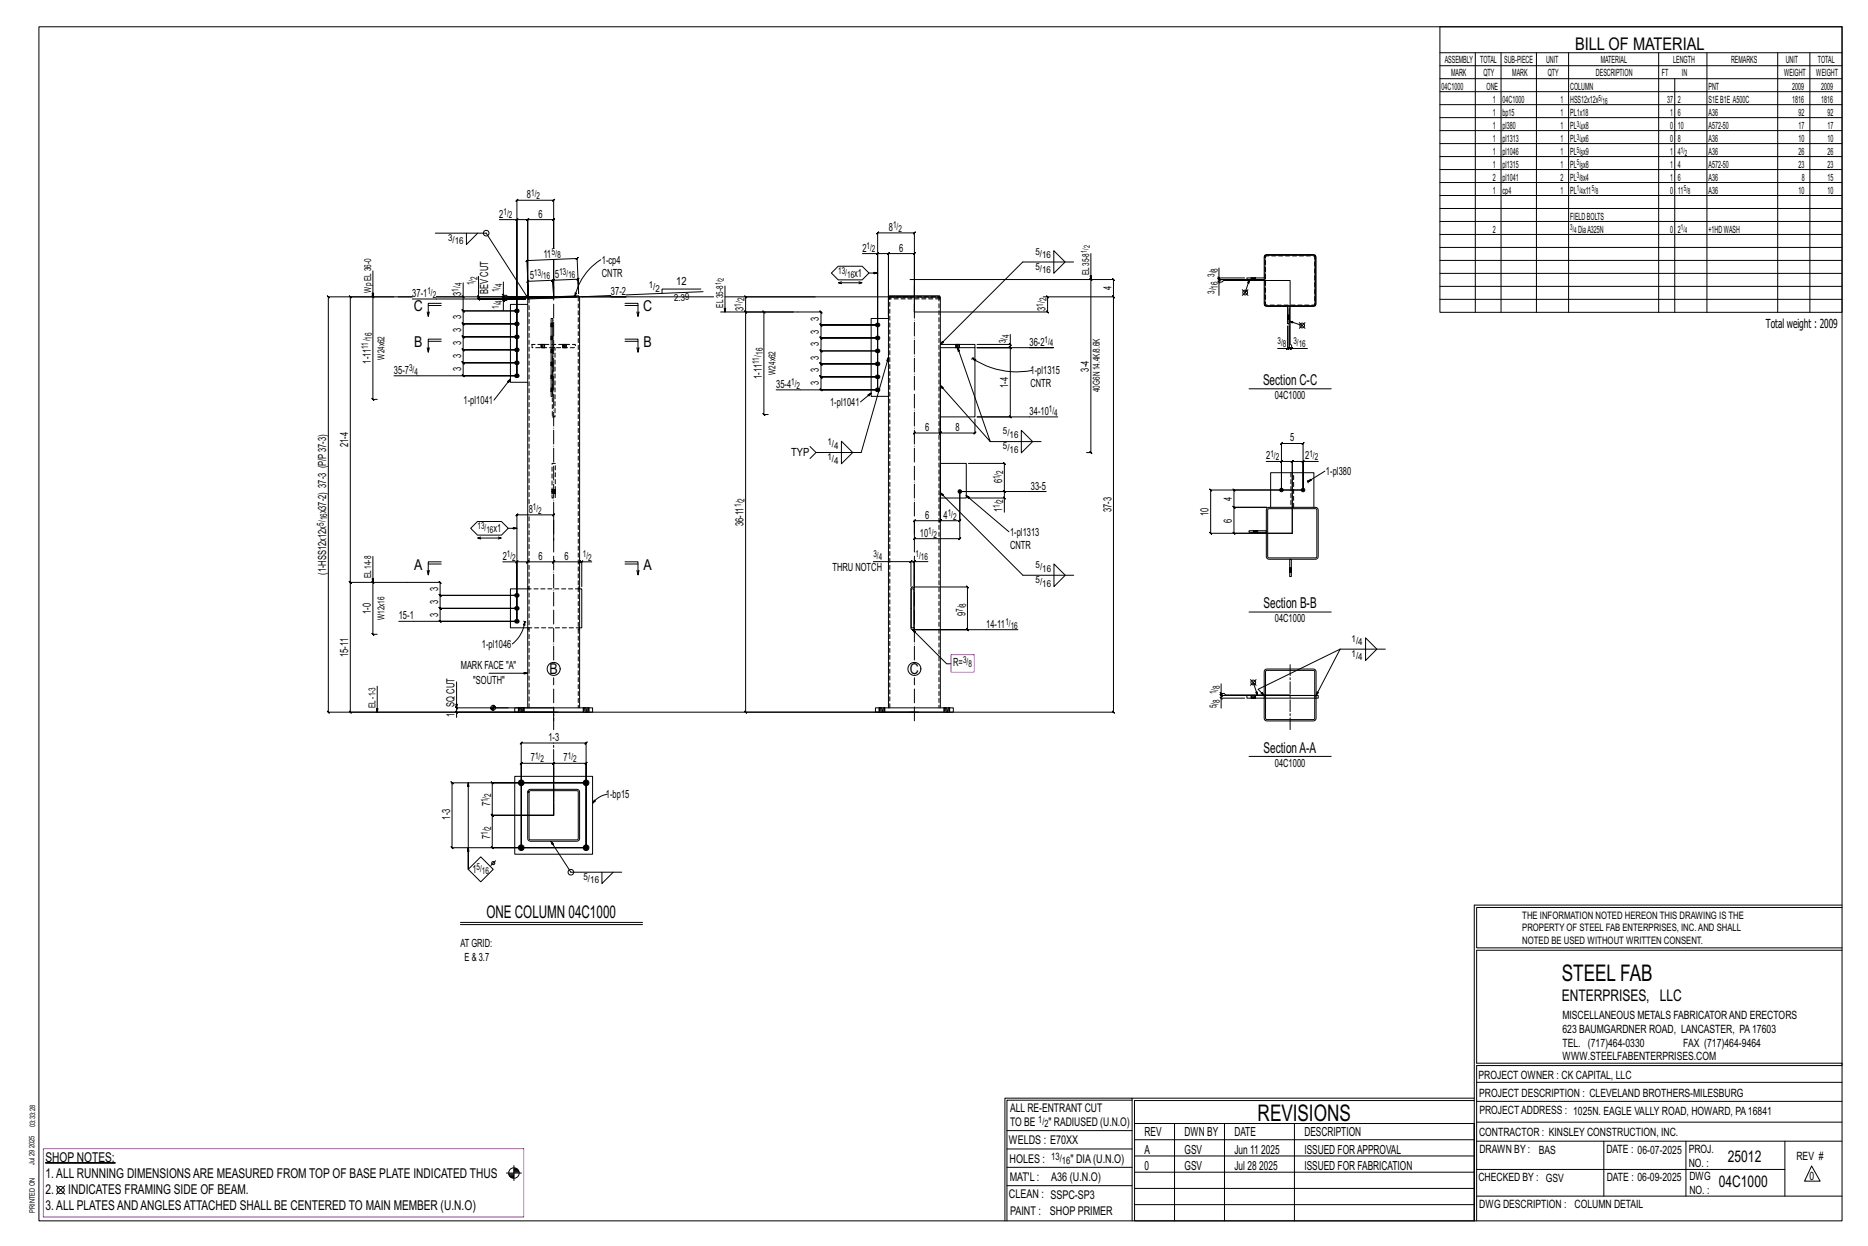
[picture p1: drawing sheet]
<svg xmlns="http://www.w3.org/2000/svg" width="914mm" height="610mm" viewBox="0 0 914 610" stroke-linecap="round" stroke-linejoin="round" font-family="sans-serif">
<g fill="#000" stroke="#000" stroke-width=".49">
<path d="M22 569h34z"/>
<circle cx="253" cy="152" r="1"/>
<circle cx="253" cy="158" r="1"/>
<circle cx="430" cy="159" r="1"/>
<circle cx="253" cy="177" r="1"/>
<circle cx="253" cy="165" r="1"/>
<circle cx="253" cy="171" r="1"/>
<circle cx="430" cy="178" r="1"/>
<circle cx="430" cy="172" r="1"/>
<circle cx="430" cy="165" r="1"/>
<circle cx="253" cy="184" r="1"/>
<circle cx="430" cy="184" r="1"/>
<circle cx="430" cy="191" r="1"/>
<circle cx="627" cy="240" r=".9"/>
<circle cx="638" cy="240" r=".9"/>
<circle cx="470" cy="240" r=".9"/>
<circle cx="253" cy="298" r="1"/>
<circle cx="253" cy="291" r="1"/>
<circle cx="253" cy="304" r="1"/>
<circle cx="255" cy="383" r="1.4"/>
<circle cx="287" cy="383" r="1.4"/>
<circle cx="255" cy="415" r="1.4"/>
<circle cx="287" cy="415" r="1.4"/>
</g>
<g fill="none" stroke="#000" stroke-width=".49">
<path d="M19 13h883v584h-883zM705 13h197v140h-197zM705 26h197M705 32h197M705 39h197M722 26v127M735 26v127M752 26v127M768 26v127M812 26v127M820 39v114M836 26v127"/>
<path d="M870 26v127M886 26v127M705 45h197M705 51h197M705 58h197M705 64h197M705 70h197M705 77h197M705 83h197M705 89h197M705 96h197M213 114h25l21 32-2-1h1l1 1 24-1"/>
<path d="M228 114v6l6-6M244 107h9v77v-86l1-1-1 1h18l1-1-1 1v23v-14h1l-1 1v-1h-13h1l-1 1v-1v38v-38h1l-1 1v-1h-5M253 107v1l1-1zM705 102h197M705 108h197M705 115h197M183 133v62h-1l1 1v-1h2M227 138v7h-13h135M234 135v10h48h-33l-1-1h-2v-6M258 127l25-1-1 1 1-1v18v-7v-1l-1 1h1h-12l-1 1 1-1v9v-9l-1 1 1-1-13 1 1-1-1 1 1 7-1-18-1 1zM294 127a29 29 0 0 0-13 18M355 140v13"/>
<path d="M410 130h12l3 4-3 3h-12l-3-3zM412 138h-2M420 138h2l-2 1M422 138h-12l2 1M422 124h8v67v-77h-1l1-1v1h18h-1l1-1v1v39v-29l-1 1 1-1h-13l-1 1 1-1v31v-31l-1 1 1-1h-5M425 134h5M430 124l-1 1zM445 137h100v-1l1 1h-1v8M516 123l5 5-5 6zM526 128h-25l-41 41 1-2 1 1-2 1h17v1h-17M533 136l1 1zM534 124v97h-1l1 1-2-1"/>
<path d="M596 135l1 1zM596 137l1 1zM597 131v5h12M597 136v1l-1-1 1 1h12M612 137l-2 6M612 136h.1M612 137h.1M615 136h.1M615 137h.1M618 137h-21l-1-1 1 1v1M619 136h-9v1h9M619 125h25v25h-25z"/>
<path d="M619 125h25v25h-24h-1zM644 125h.1M644 125v25M705 121h197M705 127h197M705 134h197M182 145l1 1zM193 145h-22l1 1-1-1v140M195 145h7h-41h-1l1 1v-1v203h-1l1 1v-1h287M209 153l1 2M210 149h6M216 148h-6v7v-2"/>
<path d="M226 145l1 1zM227 145v7h-1l1 1v-1h26h-26h-1l1 1v-1v6h-1l1 1v-1h26h-26h-1l1 1v-1v7l-1-1 1 1h26h-26l-1-1 1 1v6h-1l1 1v-1h26h-26h-1l1 1v-1v7l-1-1 1 1h26h-26l-1-1 1 1v6l-1-1 1 1h26h-60M234 145l1 1zM234 145v1l1 1-1-1h23h-55M246 147l1 1zM246 144l1 1zM246 144v2v-1l1 1h-1h25v-19v19h-25v-1l1 1h-1v1M257 146h-8l-1 1h-2v5M258 149h-8v38h8M270 156h1v38h-1zM281 145h.1M281 145h1"/>
<path d="M281 143h1l-1 2zM285 145h21h-7M299 145h-15M306 148h6v7l1-2M306 149h6M312 153v2M343 141h-19v3M344 143l-38 1M353 153h12M355 145h93M373 152l1 1zM374 153v50l-1-1 1 1h2"/>
<path d="M388 153h-23l-1-1 1 1v195h-1l1 1v-1h85M399 145h-34h-1l1 1v-1v8l-1-1 1 1h37l-1-1 1 1v6l-1-1 1 1h28h-28l-1-1 1 1v6h-1l1 1v-1h28h-28h-1l1 1v-1v7l-1-1 1 1h28h-28l-1-1 1 1v6h-1l1 1v-1h28h-28h-1l1 1v-1v6h-1l1 1v-1h28h-28h-1l1 1v-1v7l-1-1 1 1h28h-50M435 156h-9v38h9M435 145h25M511 145h2h-1l1 1v-1v8l-1-1 1 1h-65M513 145h32l1 1-1-1v203l1 1-1-1h-100M545 145l1 1zM597 145v-7h1l1-1h33v31v1v1h8M608 142l3 3M611 142l-3 3M630 154h.1M630 156h.1"/>
<path d="M630 159v11h-5M630 150v8h1v-8M631 159v11h1l-1 1v-1h-1M631 151v19v1l1-1h-1h1M631 157l6 2M631 154h.1M631 156h.1M636 158l3 3M639 158l-3 3M705 140h197M705 146h197M209 170l1 2"/>
<path d="M210 167h6M216 166h-6v6v-2M265 169h.1M265 170h.1M267 169h.1M267 170h.1M275 169h.1M275 170h.1M277 169h.1M277 170h.1M306 166h6v6l1-2M306 167h6"/>
<path d="M312 170v2M435 175l-13 46h-23l-2-3M460 171v84l1-1-1 1h-12v-1l-1 1h1v9h-1l1-1v1h22h-1l1-1v1v-24M468 169h.1M468 170h.1M469 170l16 46-25-27M470 169h.1M470 170h.1M476 175l2 1-1 1zM476 175a39 39 0 0 0 29 6M476 175v1M476 175h.1"/>
<path d="M477 170v34h-17M478 170h17h-1l1 1v-1v34l-1-1 1 1h-17h40M478 170h38h-12M494 168l1 1zM495 164v5h-17M495 169v1h-1l1 1v-1h-17M630 170v1l1-1zM632 170h1l-1 1zM250 185l-8 11M426 192l-5 5M611 190h41M412 216l5 5-5 6z"/>
<path d="M477 205v7l1-1-1 1h-17l1-1-1 1v-7v7l1-1-1 1h-12v-1l-1 1 1-1M485 216h25M500 211l5 5-5 6zM270 240h.1M272 240h.1M399 221l-2 3M460 228v27l1-1-1 1h10h-1l1-1v1v-15h42h-7M460 227h13v17h-13M474 227h18l-1-1 1 1v13h-1l1 1v-1h-22h22h-1l1 1v-1v4M592 239l1 1h45h-34v-1l1 1h-1v8l1 1-1-1h16h-16l1 1-1-1v13v-1l1 1h-1h29h-40l-1-1 1 1v-21zM620 226h7v14v-23l1-1-1 1h11h-1l1-1v1v23v-14h7M627 226l1-1z"/>
<path d="M627 226h6h-1l1-1v1v35M638 226h-5v-1l-1 1h1v35M638 225l-1 1zM640 235v1M640 236h.1M649 230l-9 6M230 258l4-3h11l4 3-4 4h-11zM249 258h4M270 241h.1M272 241h.1M460 241l41 40h25M473 242l21 18"/>
<path d="M474 244h18v7M491 243l1 1zM611 260h9h-9zM614 260h.1M616 260h.1M620 249h25v24h-25zM621 249h23v24h-23zM622 248v-17h21v17M183 272v38h-1l1 1v-1h2M209 279l1 2M210 276h6M216 275h-6v6v-2"/>
<path d="M235 263h-1M244 263h1l-1 1M245 263h-11l1 1M253 275l1-1zM253 275h5l1-1-1 1 1-1-1 1h13l1-1-1 1 1-1-1 1h13h-1l1-1v1h1M271 264v-12l1-1-1 1h-18l1-1-1 1v52v-29h-7M283 275l1-1zM285 275v-1l-1 1zM290 275h-5v12M306 275h6v6l1-2M306 276h6M312 279v2"/>
<path d="M428 275h18v12M446 275h2h-1l1-1v1v12v-12h-1l1-1v1M446 274l-1 1zM448 274l-1 1zM454 275h-6v9M516 276l5 5-5 6zM631 278h.1M631 280h.1M631 274h1v8h-1zM632 278h.1M632 280h.1M171 284l1 1z"/>
<path d="M182 284l1 1zM258 288h-8v19h8M284 288h1v19h-1M446 288h1v19h-1zM446 287h1l1 1v19a.8 .8 0 0 1-1 1 .8 .8 0 0 1-1-1zM448 287h26h-1l1 1v-1v21h-1l1 1v-1h-26h50M611 299h41M195 304h58h-38h1l-1-1v1v-6h1l-1-1v1h38h-38h1l-1-1v1v-7l1 1-1-1h38h-38l1 1-1-1v-6h1l-1-1v1h-44v-1l1 1h-1v63l1 1-1-1h102M256 304h1M257 304v2h-1zM257 304a16 16 0 0 1-6 11M257 304h.1"/>
<path d="M447 308l16 17h3M656 318l-40 19 3 3-2-1h1l1 1h-9v2h9M656 318l-12 22 1-1-1 1h1v2h-1M656 318h22M668 312l6 6-6 5zM185 336v12M224 334v12M239 329h19M597 339l1 1zM598 335v4h1l1 1h32M598 339v1h-1l1 1v-1h45M612 333l3 2"/>
<path d="M613 334l3 6M615 333l-3 2M619 328h25v24h-25zM620 328h23v24h-23zM223 348l1 1zM240 346h9M240 347h1M241 347h.1M241 345v3M241 346h2M241 346h1M241 345h1"/>
<path d="M252 346h38v2h-38zM254 346h.1M254 348h.1M257 346h.1M257 348h.1M258 346v-200l26-1v201M271 348h-47v3M271 346h-47h-1l1 1v-1v2M286 346h.1M286 348h.1M288 346h.1M288 348h.1"/>
<path d="M429 346h38v2h-38zM430 346h.1M430 348h.1M433 346h.1M433 348h.1M435 346v-201h1h24v201M462 346h.1M462 348h.1M465 346h.1M465 348h.1M597 341l1 1zM609 342h-11v4"/>
<path d="M609 340h-11h-1l1 1v-1v2M612 340h.1M612 342h.1M615 340h.1M615 342h.1M619 342h25M619 340h25M252 380h38v38h-38zM255 364l1-1-1 1h32h-1l1-1v1v51v-42l-1 1 1-1h-16h1l-1 1v-1v26v-26h1l-1 1v-1h-16h1l-1 1v-1v42v-51zM611 370h41M221 382v1h66h-46l-1-1 1 1v16l-1-1 1 1h30h-30l-1-1 1 1v16l-1-1 1 1h46h-66h1l-1-1v1v-32h1zM229 383v42v-10"/>
<path d="M259 387h24v24h-24zM291 391v1l-1 1zM297 389a11 11 0 0 0-7 4M270 412l9 15h25M229 425l6-6 6 6-6 6zM243 421l-3 2M295 427v5l5-5M225 451h90M225 452h90M722 443v154M722 443h180M902 444h-179v20h179"/>
<path d="M902 465h-179v55h179v1h-179v76M554 538h-61v59M554 537h168M722 538h-167v13M723 539h179M723 530h179M493 553h61M555 550h167v47h-167zM555 558h167M575 550v47M599 550v47M634 550v47"/>
<path d="M723 549h179M723 558h179M785 558v27M825 558v27M874 558v27M248 574h7M249 574h3M249 575h3M250 576h2M252 572h1M252 570v8M252 573h2"/>
<path d="M493 571h61M493 562h61M555 573h167M555 566h167M723 572h151M887 570l4 8h-8zM28 580l4 4M32 580l-4 4M492 597v-60h62v60M493 580h61M555 589h167M555 581h167"/>
<path d="M723 585h179"/>
<circle cx="238" cy="114" r="1.4"/>
<circle cx="610" cy="143" r="1.2"/>
<circle cx="637" cy="159" r="1.2"/>
<circle cx="271" cy="327" r="3"/>
<circle cx="448" cy="327" r="3"/>
<circle cx="613" cy="334" r="1.2"/>
<circle cx="241" cy="346" r="1.2"/>
<circle cx="241" cy="422" r=".8"/>
<circle cx="279" cy="427" r="1.4"/>
<circle cx="252" cy="574" r="2.6"/>
<circle cx="30" cy="582" r="1.8"/>
</g>
<path d="M466 320h11v9h-11zM21 562h235v33h-235z" fill="none" stroke="#f0f" stroke-width=".5"/>
<g fill="none" stroke="#000" stroke-width=".49" stroke-dasharray="2 1.4">
<path d="M612 136v1M612 136h1M613 136l-1 1M613 136v1M613 137l1-1-1 1M614 136v1M615 136h.1M615 137h.1M615 137v-1M619 126h.1M619 125h.1M620 125h23v24h-23z"/>
<path d="M270 160h1zM270 160h.1M270 159l1 1M270 159h1M270 158h1M271 159h-1l1 1M283 145v201M435 145h25M435 145v1h25M436 146h-1M436 145h23M459 145h1"/>
<path d="M460 145v201M460 146v-1M460 146h-25M460 146h.1M619 150h.1M619 150v-25M630 155h1M630 154h1M630 154h.1M630 156h.1M630 156h1M630 155l1 1"/>
<path d="M631 154h-1M631 154h.1M631 155h-1l1 1M260 169h22v1h-22zM265 169v1M265 169h.1M266 169v1zM266 169l-1 1M266 170h-1M266 169v1M267 169h.1M267 170h.1"/>
<path d="M267 170v-1M270 166h1zM270 166h.1M270 166h1M270 165h1M270 172l1 1zM270 172h.1M270 172h1M270 171h1M270 179h1zM270 179h.1M270 178l1 1"/>
<path d="M270 178h1M270 177h1M270 170h2v34h-2zM271 166l-1-1 1 1M271 172h-1h1M271 178h-1l1 1M275 169v1M275 169h1M276 169l-1 1M276 169v1M276 169l1 1zM276 170h.1"/>
<path d="M277 169v1M277 169h.1M277 170h.1M277 170v-1M468 169v1M468 169h.1M469 169v1zM469 169l-1 1M469 170h-1M469 169v1M470 169h.1M470 170h.1"/>
<path d="M470 170v-1M270 185h1zM270 185h.1M270 185h1M270 184h1M270 192h1zM270 192v-1M270 191l1 1M270 191h1M270 190h1M271 185l-1-1 1 1M271 191h-1h1"/>
<path d="M270 227h2v17h-2zM272 240h-2M272 240h.1M632 231v17M259 246v-100M270 240l2 1zM270 241h.1M270 240h.1M270 241h2M272 241h-2M272 241h.1M614 260h.1"/>
<path d="M615 260h.1M616 260h.1M633 248v-17M614 260h1h-1M631 279h1M631 278h1M631 278h.1M631 280h.1M631 280h1M631 279l1 1M632 278h-1M632 278h.1"/>
<path d="M632 279h-1h1M258 288h1M258 287h1M283 288h1M283 287h1M284 288h-26M258 307h26M259 307h-1M259 308h-1M284 307h-1M284 308h-1M254 346v2"/>
<path d="M254 346h.1M255 346h-1v2M255 346h1v2h-1zM255 346v2h-1M255 348h.1M256 346v2M256 346h1M257 348h-1M257 348v-2M259 346v-94M286 346v2M286 346h.1"/>
<path d="M287 346v2zM287 346h-1v2M287 348h-1M287 346h1v2h-1M288 346v2M288 346h.1M288 348h.1M288 348v-2M430 346v2M430 346h.1M431 346l-1 2M432 346v2z"/>
<path d="M432 346h-1v2M432 348h-1M432 346h1v2h-1M433 346v2M433 346h.1M433 348h.1M433 348v-2M436 346v-201M462 346v2M462 346h.1M463 346h-1v2M463 346h1v2h-1z"/>
<path d="M463 346v2h-1M463 348h.1M464 346v2M465 346h.1M465 348h.1M465 348v-2M612 340v2M612 340h1M613 340l-1 2M613 340v2M613 342l1-2-1 2M614 340v2"/>
<path d="M615 340h.1M615 342h.1M615 342v-2M619 342h.1M619 341h.1M619 340h.1M644 342h.1M644 340h.1M644 341h.1M258 387h1z"/>
</g>
<path d="M271 323v-184M448 323v-184M271 353v-21M448 353v-21" fill="none" stroke="#000" stroke-width=".49" stroke-dasharray="6.8 1 0 1"/>
<path d="M271 357v-11M632 357v-32M271 399v-35" fill="none" stroke="#000" stroke-width=".49" stroke-dasharray="5.8 1 1 1"/>
<g font-size="11.2">
<text x="764" y="480">STEEL FAB</text>
<text x="616" y="548">REVISIONS</text>
</g>
<g font-size="8.6">
<text x="771" y="24">BILL OF MATERIAL</text>
<text x="238" y="449">ONE COLUMN 04C1000</text>
</g>
<g font-size="7.9">
<text x="765" y="490">ENTERPRISES, LLC</text>
<text x="846" y="569">25012</text>
<text x="841" y="581">04C1000</text>
</g>
<g font-size="7.3">
<text x="203" y="152">C</text>
<text x="315" y="152">C</text>
<text x="203" y="170">B</text>
<text x="315" y="170">B</text>
<text x="618" y="188">Section C-C</text>
<text x="203" y="279">A</text>
<text x="315" y="279">A</text>
<text x="619" y="298">Section B-B</text>
<text x="269" y="330">B</text>
<text x="445" y="330">C</text>
<text x="619" y="368">SectionA-A</text>
</g>
<g font-size="6.6">
<text x="22" y="568">SHOP NOTES:</text>
<text x="22" y="576">1.ALL RUNNING DIMENSIONSARE MEASURED FROM TOP OF BASE PLATE INDICATED THUS</text>
<text x="22" y="584">2.</text>
<text x="33" y="584">INDICATES FRAMING SIDE OF BEAM.</text>
<text x="22" y="592">3.ALL PLATESANDANGLESATTACHED SHALL BE CENTERED TO MAIN MEMBER (U.N.O)</text>
</g>
<g font-size="6.1">
<text x="864" y="161">Total weight : 2009</text>
<text x="560" y="556">REV</text>
<text x="580" y="556">DWN BY</text>
<text x="604" y="556">DATE</text>
<text x="639" y="556">DESCRIPTION</text>
<text x="560" y="564">A</text>
<text x="580" y="564">GSV</text>
<text x="604" y="564">Jun 11</text>
<text x="617" y="564">2025</text>
<text x="639" y="564">ISSUED FORAPPROVAL</text>
<text x="560" y="572">0</text>
<text x="580" y="572">GSV</text>
<text x="604" y="572">Jul 28</text>
<text x="616" y="572">2025</text>
<text x="639" y="572">ISSUED FOR FABRICATION</text>
</g>
<g font-size="5.9">
<text x="494" y="560">WELDS : E70XX</text>
<text x="494" y="569">HOLES :</text>
<text x="524" y="569">&quot; DIA(U.N.O)</text>
<text x="494" y="578">MAT'L :</text>
<text x="515" y="578">A36 (U.N.O)</text>
<text x="494" y="586">CLEAN : SSPC-SP3</text>
<text x="495" y="595">PAINT :</text>
<text x="514" y="595">SHOP PRIMER</text>
</g>
<g font-size="5.8">
<text x="494" y="544">ALL RE-ENTRANT CUT</text>
<text x="494" y="551">TO BE</text>
<text x="513" y="551">&quot; RADIUSED (U.N.O)</text>
</g>
<g font-size="5.6">
<text x="765" y="499">MISCELLANEOUS METALS FABRICATORAND ERECTORS</text>
<text x="765" y="505">623 BAUMGARDNER ROAD, LANCASTER, PA17603</text>
<text x="765" y="512">TEL. (717)464-0330</text>
<text x="824" y="512">FAX (717)464-9464</text>
<text x="765" y="519">WWW.STEELFABENTERPRISES.COM</text>
<text x="724" y="528">PROJECT OWNER : CK CAPITAL, LLC</text>
<text x="724" y="537">PROJECT DESCRIPTION : CLEVELAND BROTHERS-MILESBURG</text>
<text x="724" y="545">PROJECTADDRESS : 1025N. EAGLE VALLY ROAD, HOWARD, PA16841</text>
<text x="724" y="556">CONTRACTOR : KINSLEY CONSTRUCTION, INC.</text>
<text x="724" y="564">DRAWN BY :</text>
<text x="753" y="564">BAS</text>
<text x="786" y="564">DATE : 06-07-2025</text>
<text x="827" y="564">PROJ.</text>
<text x="879" y="568">REV #</text>
<text x="827" y="571">NO. :</text>
<text x="724" y="578">CHECKED BY : GSV</text>
<text x="787" y="578">DATE : 06-09-2025</text>
<text x="827" y="578">DWG</text>
<text x="886" y="578">0</text>
<text x="827" y="584">NO. :</text>
<text x="724" y="591">DWG DESCRIPTION : COLUMN DETAIL</text>
</g>
<g font-size="5.5">
<text x="258" y="97">8</text>
<text x="244" y="106">2</text>
<text x="264" y="106">6</text>
<text x="435" y="113">8</text>
<text x="422" y="123">2</text>
<text x="440" y="123">6</text>
<text x="266" y="126" transform="rotate(-2 266 126)">11</text>
<text x="295" y="129">1-cp4</text>
<text x="260" y="137" transform="rotate(-2 260 137)">5</text>
<text x="272" y="136" transform="rotate(-2 272 136)">5</text>
<text x="295" y="135">CNTR</text>
<text x="418" y="135">x1</text>
<text x="239" y="144" transform="rotate(-90 239 144)">BEV CUT</text>
<text x="331" y="139">12</text>
<text x="544" y="142" transform="rotate(-90 544 142)">4</text>
<text x="202" y="145">37-1</text>
<text x="226" y="145" transform="rotate(-90 226 145)">3</text>
<text x="299" y="144">37-2</text>
<text x="364" y="152" transform="rotate(-90 364 152)">3</text>
<text x="512" y="152" transform="rotate(-90 512 152)">3</text>
<text x="226" y="156" transform="rotate(-90 226 156)">3</text>
<text x="401" y="157" transform="rotate(-90 401 157)">3</text>
<text x="226" y="163" transform="rotate(-90 226 163)">3</text>
<text x="401" y="163" transform="rotate(-90 401 163)">3</text>
<text x="226" y="169" transform="rotate(-90 226 169)">3</text>
<text x="401" y="169" transform="rotate(-90 401 169)">3</text>
<text x="504" y="169">36-2</text>
<text x="182" y="178" transform="rotate(-90 182 178)">1-11</text>
<text x="226" y="175" transform="rotate(-90 226 175)">3</text>
<text x="401" y="176" transform="rotate(-90 401 176)">3</text>
<text x="193" y="183">35-7</text>
<text x="226" y="182" transform="rotate(-90 226 182)">3</text>
<text x="373" y="185" transform="rotate(-90 373 185)">1-11</text>
<text x="401" y="182" transform="rotate(-90 401 182)">3</text>
<text x="504" y="183">1-pl1315</text>
<text x="533" y="182" transform="rotate(-90 533 182)">3-4</text>
<text x="380" y="190">35-4</text>
<text x="401" y="189" transform="rotate(-90 401 189)">3</text>
<text x="494" y="190" transform="rotate(-90 494 190)">1-4</text>
<text x="504" y="190">CNTR</text>
<text x="227" y="198">1-pl1041</text>
<text x="624" y="195">04C1000</text>
<text x="406" y="199">1-pl1041</text>
<text x="504" y="203">34-10</text>
<text x="453" y="211">6</text>
<text x="468" y="211">8</text>
<text x="632" y="216">5</text>
<text x="170" y="219" transform="rotate(-90 170 219)">21-4</text>
<text x="387" y="223">TYP</text>
<text x="620" y="225">2</text>
<text x="639" y="225">2</text>
<text x="649" y="232">1-pl380</text>
<text x="491" y="236" transform="rotate(-90 491 236)">6</text>
<text x="505" y="239">33-5</text>
<text x="603" y="245" transform="rotate(-90 603 245)">4</text>
<text x="160" y="251" transform="rotate(-90 160 251)">x37-2) 37-3 (P/P37-3)</text>
<text x="259" y="251">8</text>
<text x="491" y="251" transform="rotate(-90 491 251)">1</text>
<text x="544" y="251" transform="rotate(-90 544 251)">37-3</text>
<text x="364" y="257" transform="rotate(-90 364 257)">36-11</text>
<text x="453" y="254">6</text>
<text x="462" y="254">4</text>
<text x="592" y="252" transform="rotate(-90 592 252)">10</text>
<text x="603" y="256" transform="rotate(-90 603 256)">6</text>
<text x="242" y="260">x1</text>
<text x="450" y="263">10</text>
<text x="494" y="262">1-pl1313</text>
<text x="494" y="269">CNTR</text>
<text x="246" y="274">2</text>
<text x="264" y="274">6</text>
<text x="276" y="274">6</text>
<text x="160" y="281" transform="rotate(-90 160 281)">(1-HSS12x12x</text>
<text x="407" y="279">THRU NOTCH</text>
<text x="214" y="289" transform="rotate(-90 214 289)">3</text>
<text x="214" y="295" transform="rotate(-90 214 295)">3</text>
<text x="182" y="300" transform="rotate(-90 182 300)">1-0</text>
<text x="195" y="303">15-1</text>
<text x="214" y="302" transform="rotate(-90 214 302)">3</text>
<text x="473" y="301" transform="rotate(-90 473 301)">9</text>
<text x="624" y="304">04C1000</text>
<text x="483" y="307">14-11</text>
<text x="236" y="317">1-pl1046</text>
<text x="170" y="321" transform="rotate(-90 170 321)">15-11</text>
<text x="226" y="327">MARK FACE &quot;A&quot;</text>
<text x="467" y="326">R=</text>
<text x="232" y="335">&quot;SOUTH&quot;</text>
<text x="223" y="346" transform="rotate(-90 223 346)">SQ CUT</text>
<text x="223" y="351" transform="rotate(-90 223 351)">1</text>
<text x="268" y="363">1-3</text>
<text x="260" y="372">7</text>
<text x="276" y="372">7</text>
<text x="624" y="375">04C1000</text>
<text x="240" y="394" transform="rotate(-90 240 394)">7</text>
<text x="297" y="390">1-bp15</text>
<text x="220" y="401" transform="rotate(-90 220 401)">1-3</text>
<text x="240" y="411" transform="rotate(-90 240 411)">7</text>
<text x="231" y="427">1</text>
<text x="225" y="463">AT GRID:</text>
<text x="227" y="470">E &amp; 3.7</text>
</g>
<g font-size="5">
<text x="745" y="450">THE INFORMATION NOTED HEREON THIS DRAWING IS THE</text>
<text x="745" y="456">PROPERTY OF STEEL FAB ENTERPRISES, INC.AND SHALL</text>
<text x="745" y="462">NOTED BE USED WITHOUT WRITTEN CONSENT.</text>
<text x="508" y="550">1/</text>
<text x="511" y="551">2</text>
<text x="515" y="568">13/</text>
<text x="520" y="570">16</text>
</g>
<g font-size="4.9">
<text x="707" y="31">ASSEMBLY</text>
<text x="725" y="31">TOTAL</text>
<text x="736" y="31">SUB-PIECE</text>
<text x="757" y="31">UNIT</text>
<text x="784" y="31">MATERIAL</text>
<text x="819" y="31">LENGTH</text>
<text x="847" y="31">REMARKS</text>
<text x="874" y="31">UNIT</text>
<text x="890" y="31">TOTAL</text>
<text x="710" y="37">MARK</text>
<text x="726" y="37">QTY</text>
<text x="740" y="37">MARK</text>
<text x="758" y="37">QTY</text>
<text x="781" y="37">DESCRIPTION</text>
<text x="814" y="37">FT</text>
<text x="823" y="37">IN</text>
<text x="873" y="37">WEIGHT</text>
<text x="889" y="37">WEIGHT</text>
<text x="706" y="44">04C1000</text>
<text x="728" y="44">ONE</text>
<text x="769" y="44">COLUMN</text>
<text x="836" y="44">PNT</text>
<text x="877" y="44">2009</text>
<text x="891" y="44">2009</text>
<text x="731" y="50">1</text>
<text x="736" y="50">04C1000</text>
<text x="764" y="50">1</text>
<text x="769" y="50">HSS12x12x</text>
<text x="816" y="50">37</text>
<text x="821" y="50">2</text>
<text x="836" y="50">S1EB1E A500C</text>
<text x="877" y="50">1816</text>
<text x="891" y="50">1816</text>
<text x="731" y="57">1</text>
<text x="736" y="57">bp15</text>
<text x="764" y="57">1</text>
<text x="769" y="57">PL1x18</text>
<text x="818" y="57">1</text>
<text x="821" y="57">6</text>
<text x="836" y="57">A36</text>
<text x="880" y="57">92</text>
<text x="895" y="57">92</text>
<text x="731" y="63">1</text>
<text x="736" y="63">pl380</text>
<text x="764" y="63">1</text>
<text x="769" y="63">PL x8</text>
<text x="818" y="63">0</text>
<text x="821" y="63">10</text>
<text x="836" y="63">A572-50</text>
<text x="880" y="63">17</text>
<text x="895" y="63">17</text>
<text x="731" y="69">1</text>
<text x="736" y="69">pl1313</text>
<text x="764" y="69">1</text>
<text x="769" y="69">PL x6</text>
<text x="818" y="69">0</text>
<text x="821" y="69">8</text>
<text x="836" y="69">A36</text>
<text x="880" y="69">10</text>
<text x="895" y="69">10</text>
<text x="731" y="76">1</text>
<text x="736" y="76">pl1046</text>
<text x="764" y="76">1</text>
<text x="769" y="76">PL x9</text>
<text x="818" y="76">1</text>
<text x="821" y="76">4</text>
<text x="836" y="76">A36</text>
<text x="880" y="76">26</text>
<text x="895" y="76">26</text>
<text x="731" y="82">1</text>
<text x="736" y="82">pl1315</text>
<text x="764" y="82">1</text>
<text x="769" y="82">PL x8</text>
<text x="818" y="82">1</text>
<text x="821" y="82">4</text>
<text x="836" y="82">A572-50</text>
<text x="880" y="82">23</text>
<text x="895" y="82">23</text>
<text x="731" y="88">2</text>
<text x="736" y="88">pl1041</text>
<text x="764" y="88">2</text>
<text x="769" y="88">PL x4</text>
<text x="818" y="88">1</text>
<text x="821" y="88">6</text>
<text x="836" y="88">A36</text>
<text x="882" y="88">8</text>
<text x="895" y="88">15</text>
<text x="731" y="95">1</text>
<text x="736" y="95">cp4</text>
<text x="764" y="95">1</text>
<text x="769" y="95">PL x11</text>
<text x="818" y="95">0</text>
<text x="821" y="95">11</text>
<text x="836" y="95">A36</text>
<text x="880" y="95">10</text>
<text x="895" y="95">10</text>
<text x="769" y="107">FIELDBOLTS</text>
<text x="731" y="114">2</text>
<text x="772" y="114">DiaA325N</text>
<text x="818" y="114">0</text>
<text x="821" y="114">2</text>
<text x="836" y="114">+1HDWASH</text>
</g>
<g font-size="4.7">
<text x="260" y="96">1/</text>
<text x="263" y="97">2</text>
<text x="246" y="105">1/</text>
<text x="249" y="107">2</text>
<text x="437" y="112">1/</text>
<text x="440" y="113">2</text>
<text x="219" y="118">3/</text>
<text x="223" y="120">16</text>
<text x="270" y="125" transform="rotate(-2 270 125)">5/</text>
<text x="424" y="122">1/</text>
<text x="427" y="123">2</text>
<text x="507" y="125">5/</text>
<text x="273" y="126" transform="rotate(-2 273 126)">8</text>
<text x="510" y="126">16</text>
<text x="234" y="137" transform="rotate(-90 234 137)">2</text>
<text x="262" y="135" transform="rotate(-2 262 135)">13/</text>
<text x="266" y="137" transform="rotate(-2 266 137)">16</text>
<text x="274" y="135" transform="rotate(-2 274 135)">13/</text>
<text x="278" y="136" transform="rotate(-2 278 136)">16</text>
<text x="410" y="134">13/</text>
<text x="415" y="136">16</text>
<text x="507" y="132">5/</text>
<text x="510" y="134">16</text>
<text x="533" y="135" transform="rotate(-90 533 135)">EL35-8</text>
<text x="594" y="135" transform="rotate(-90 594 135)">3/</text>
<text x="596" y="133" transform="rotate(-90 596 133)">8</text>
<text x="182" y="143" transform="rotate(-90 182 143)">Wp EL36-0</text>
<text x="224" y="143" transform="rotate(-90 224 143)">1/</text>
<text x="226" y="140" transform="rotate(-90 226 140)">4</text>
<text x="232" y="140" transform="rotate(-90 232 140)">1/</text>
<text x="244" y="143" transform="rotate(-90 244 143)">1/</text>
<text x="246" y="140" transform="rotate(-90 246 140)">4</text>
<text x="318" y="141">1/</text>
<text x="321" y="143">2</text>
<text x="594" y="144" transform="rotate(-90 594 144)">3/</text>
<text x="596" y="141" transform="rotate(-90 596 141)">16</text>
<text x="209" y="144">1/</text>
<text x="212" y="146">2</text>
<text x="246" y="149" transform="rotate(-90 246 149)">4</text>
<text x="330" y="147" transform="rotate(-2 330 147)">2.39</text>
<text x="364" y="147" transform="rotate(-90 364 147)">2</text>
<text x="512" y="147" transform="rotate(-90 512 147)">2</text>
<text x="244" y="151" transform="rotate(-90 244 151)">1/</text>
<text x="354" y="151" transform="rotate(-90 354 151)">EL35-8</text>
<text x="363" y="150" transform="rotate(-90 363 150)">1/</text>
<text x="511" y="150" transform="rotate(-90 511 150)">1/</text>
<text x="182" y="166" transform="rotate(-90 182 166)">16</text>
<text x="492" y="168" transform="rotate(-90 492 168)">3/</text>
<text x="494" y="165" transform="rotate(-90 494 165)">4</text>
<text x="511" y="168">1/</text>
<text x="180" y="171" transform="rotate(-90 180 171)">11/</text>
<text x="373" y="174" transform="rotate(-90 373 174)">16</text>
<text x="514" y="170">4</text>
<text x="625" y="168">3/</text>
<text x="628" y="170">8</text>
<text x="633" y="168">3/</text>
<text x="636" y="170">16</text>
<text x="188" y="176" transform="rotate(-90 188 176)">W24x62</text>
<text x="372" y="178" transform="rotate(-90 372 178)">11/</text>
<text x="200" y="182">3/</text>
<text x="203" y="183">4</text>
<text x="380" y="183" transform="rotate(-90 380 183)">W24x62</text>
<text x="387" y="189">1/</text>
<text x="390" y="190">2</text>
<text x="538" y="192" transform="rotate(-90 538 192)">40G6N 14.4K/8.6K</text>
<text x="513" y="202">1/</text>
<text x="516" y="203">4</text>
<text x="491" y="213">5/</text>
<text x="494" y="214">16</text>
<text x="405" y="218">1/</text>
<text x="408" y="220">4</text>
<text x="491" y="220">5/</text>
<text x="494" y="222">16</text>
<text x="405" y="225">1/</text>
<text x="408" y="227">4</text>
<text x="622" y="224">1/</text>
<text x="624" y="225">2</text>
<text x="641" y="224">1/</text>
<text x="644" y="225">2</text>
<text x="491" y="232" transform="rotate(-90 491 232)">2</text>
<text x="489" y="234" transform="rotate(-90 489 234)">1/</text>
<text x="364" y="245" transform="rotate(-90 364 245)">2</text>
<text x="491" y="246" transform="rotate(-90 491 246)">2</text>
<text x="261" y="250">1/</text>
<text x="263" y="251">2</text>
<text x="363" y="248" transform="rotate(-90 363 248)">1/</text>
<text x="489" y="249" transform="rotate(-90 489 249)">1/</text>
<text x="158" y="257" transform="rotate(-90 158 257)">5/</text>
<text x="160" y="255" transform="rotate(-90 160 255)">16</text>
<text x="464" y="253">1/</text>
<text x="467" y="254">2</text>
<text x="234" y="259">13/</text>
<text x="238" y="261">16</text>
<text x="454" y="261">1/</text>
<text x="457" y="263">2</text>
<text x="248" y="273">1/</text>
<text x="251" y="274">2</text>
<text x="285" y="273">1/</text>
<text x="288" y="274">2</text>
<text x="428" y="273">3/</text>
<text x="430" y="274">4</text>
<text x="448" y="273">1/</text>
<text x="451" y="274">16</text>
<text x="507" y="278">5/</text>
<text x="510" y="280">16</text>
<text x="182" y="283" transform="rotate(-90 182 283)">EL14-8</text>
<text x="507" y="285">5/</text>
<text x="510" y="287">16</text>
<text x="471" y="299" transform="rotate(-90 471 299)">7/</text>
<text x="473" y="297" transform="rotate(-90 473 297)">8</text>
<text x="188" y="303" transform="rotate(-90 188 303)">W12x16</text>
<text x="492" y="306">1/</text>
<text x="495" y="308">16</text>
<text x="662" y="314">1/</text>
<text x="665" y="316">4</text>
<text x="662" y="321">1/</text>
<text x="665" y="323">4</text>
<text x="471" y="325">3/</text>
<text x="474" y="326">8</text>
<text x="596" y="340" transform="rotate(-90 596 340)">1/</text>
<text x="597" y="337" transform="rotate(-90 597 337)">8</text>
<text x="184" y="346" transform="rotate(-90 184 346)">EL-1-3</text>
<text x="596" y="346" transform="rotate(-90 596 346)">5/</text>
<text x="597" y="344" transform="rotate(-90 597 344)">8</text>
<text x="262" y="371">1/</text>
<text x="278" y="371">1/</text>
<text x="265" y="373">2</text>
<text x="281" y="373">2</text>
<text x="240" y="390" transform="rotate(-90 240 390)">2</text>
<text x="239" y="392" transform="rotate(-90 239 392)">1/</text>
<text x="240" y="406" transform="rotate(-90 240 406)">2</text>
<text x="239" y="409" transform="rotate(-90 239 409)">1/</text>
<text x="233" y="426">5/</text>
<text x="236" y="428">16</text>
<text x="286" y="431">5/</text>
<text x="289" y="432">16</text>
</g>
<g font-size="4.2">
<text x="783" y="49">5/</text>
<text x="784" y="51">16</text>
<text x="772" y="62">3/</text>
<text x="774" y="63">4</text>
<text x="772" y="68">3/</text>
<text x="774" y="70">4</text>
<text x="772" y="75">5/</text>
<text x="774" y="76">8</text>
<text x="823" y="75">1/</text>
<text x="825" y="76">2</text>
<text x="772" y="81">5/</text>
<text x="774" y="82">8</text>
<text x="772" y="87">3/</text>
<text x="774" y="89">8</text>
<text x="772" y="94">1/</text>
<text x="774" y="95">4</text>
<text x="779" y="94">5/</text>
<text x="781" y="95">8</text>
<text x="824" y="94">5/</text>
<text x="826" y="95">8</text>
<text x="769" y="113">3/</text>
<text x="823" y="113">1/</text>
<text x="770" y="114">4</text>
<text x="825" y="114">4</text>
</g>
<g font-size="4">
<text x="532" y="124" transform="rotate(-90 532 124)">1/</text>
<text x="533" y="121" transform="rotate(-90 533 121)">2</text>
<text x="354" y="137" transform="rotate(-90 354 137)">2</text>
<text x="353" y="140" transform="rotate(-90 353 140)">1/</text>
</g>
<g font-size="3.7">
<text x="17" y="551" transform="rotate(-90 17 551)">03:33:28</text>
<text x="17" y="562" transform="rotate(-90 17 562)">2025</text>
<text x="17" y="570" transform="rotate(-90 17 570)">Jul 29</text>
<text x="17" y="593" transform="rotate(-90 17 593)">PRINTED ON</text>
</g>
</svg>
